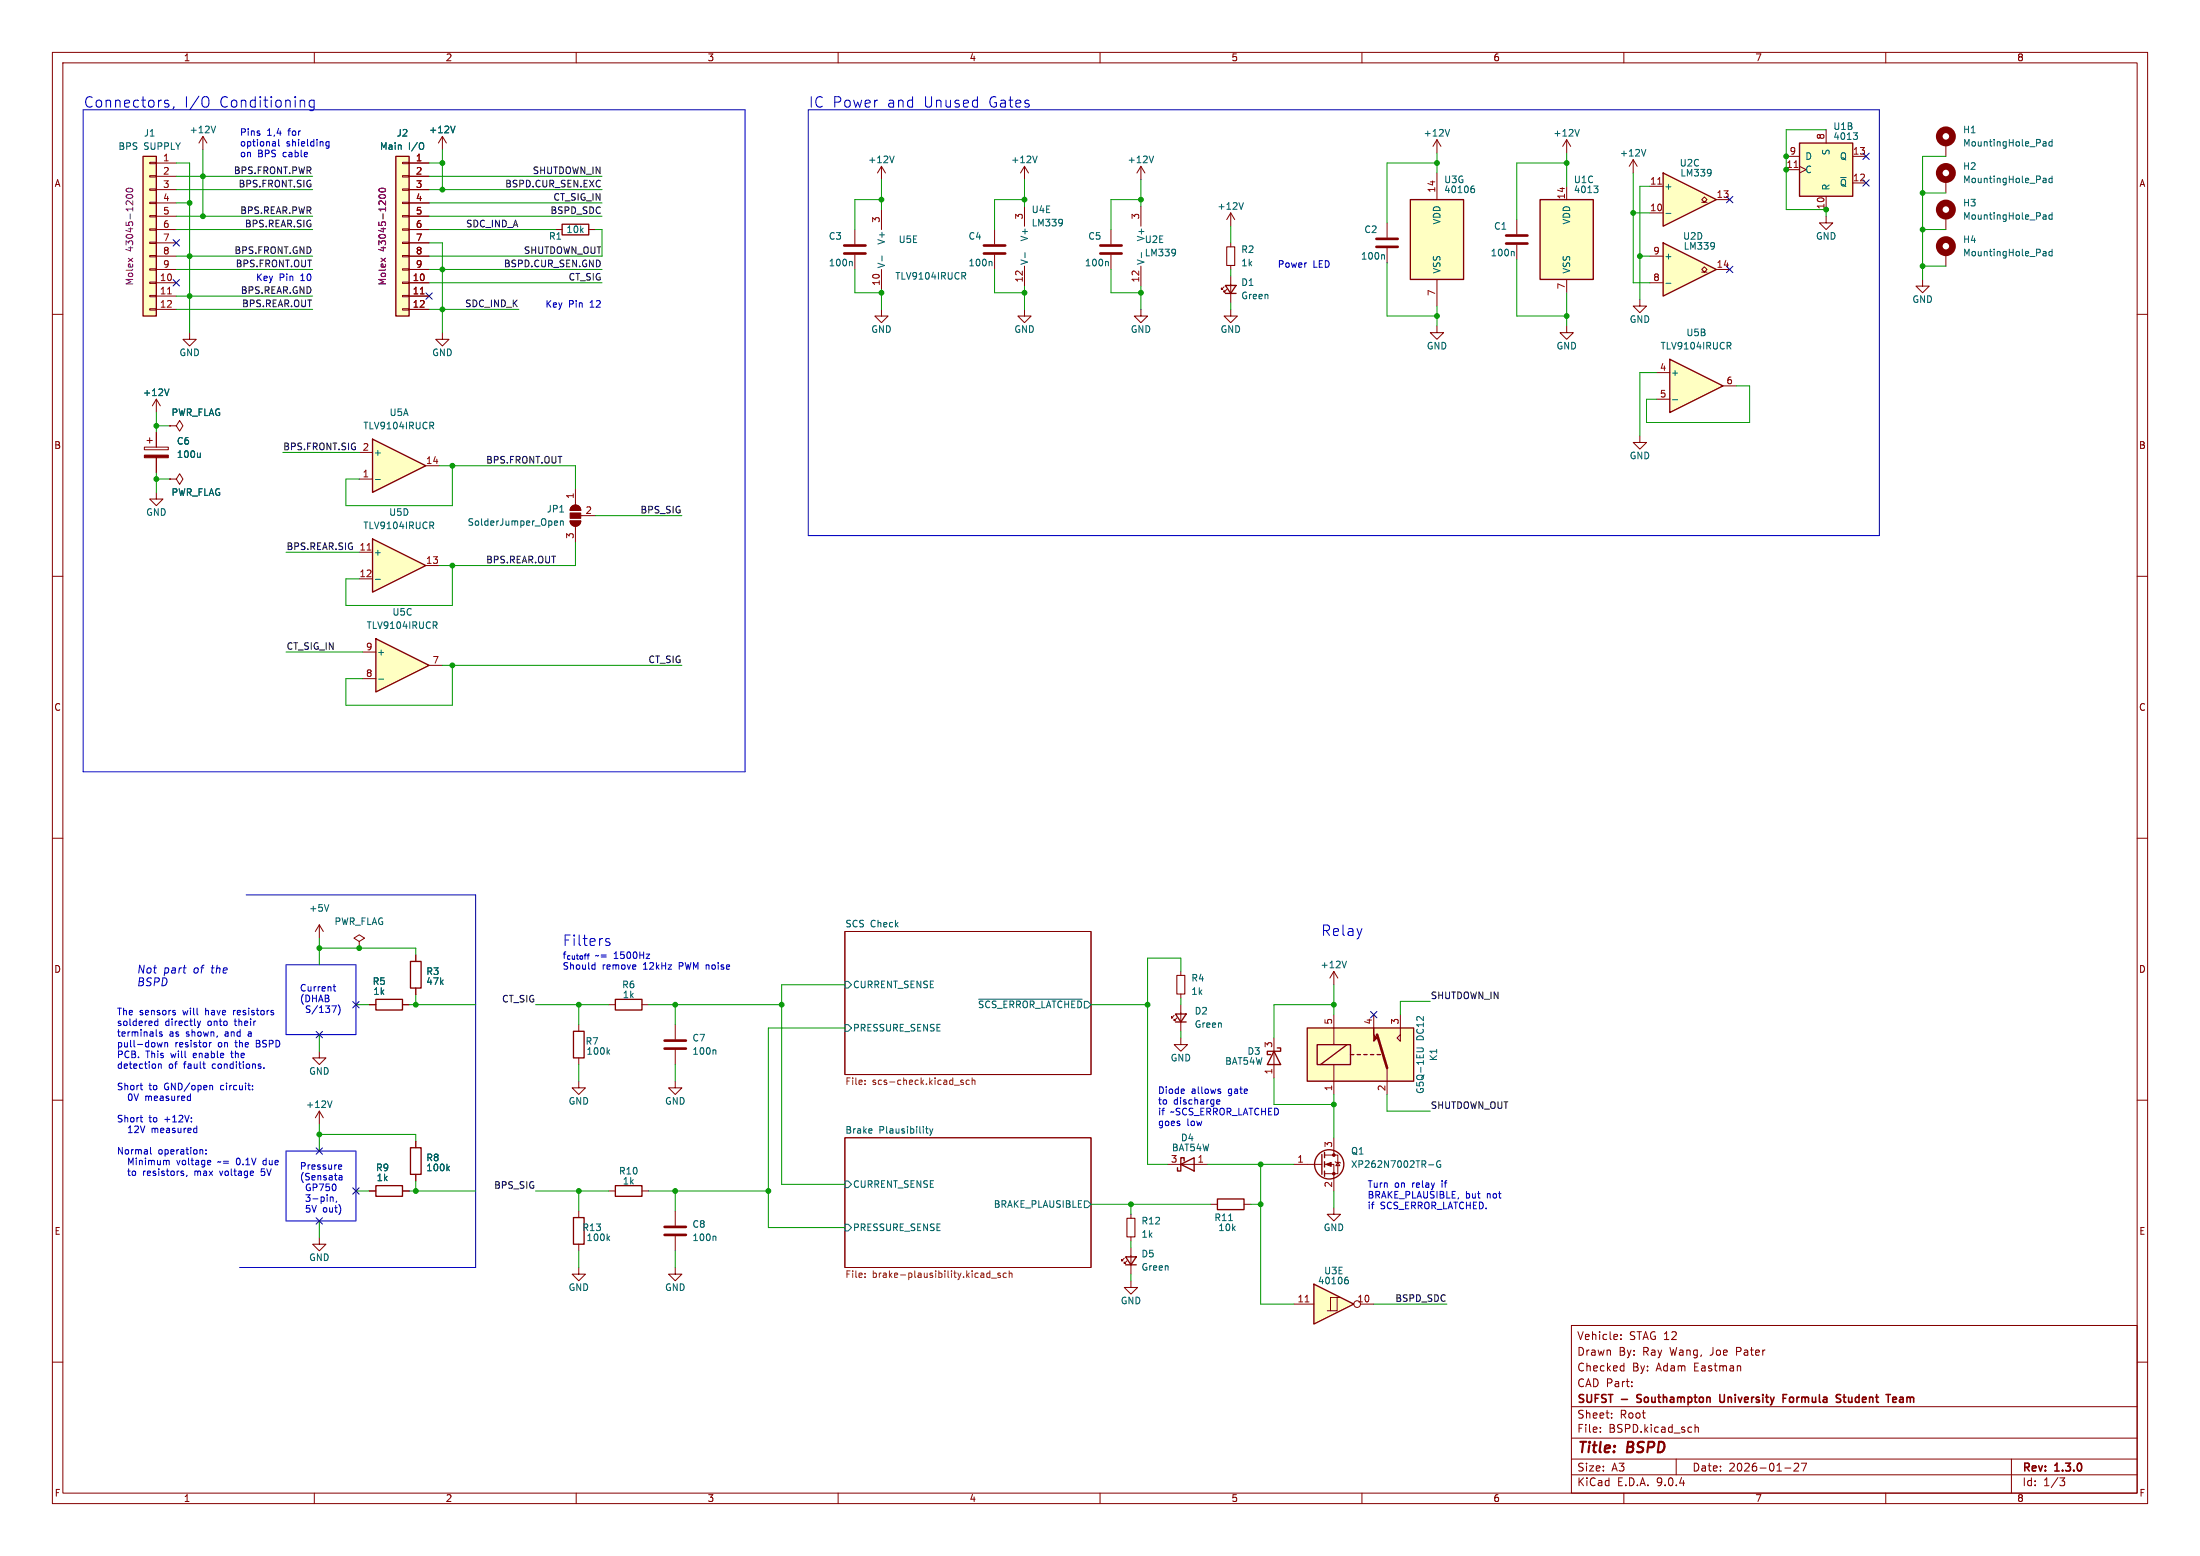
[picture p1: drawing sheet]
<svg xmlns="http://www.w3.org/2000/svg" width="420mm" height="297mm" viewBox="0 0 420 297" stroke-linecap="round" stroke-linejoin="round" font-family="sans-serif">
<g fill="none" stroke="#840000" stroke-width=".19">
<path d="M10 10h400v277h-400zM12 12h396v273h-396zM60 10v2M110 10v2M160 10v2M210 10v2M260 10v2M310 10v2M360 10v2M195.6 39.4v3.8M217.8 31.8l-.8 1.2M217.8 31.8l.8 1.2"/>
<path d="M217.8 31.8v2.5M299.1 26.7l-.8 1.2M299.1 26.7l.7 1.2M299.1 26.7v2.5M311.8 30.5l-.8 1.3M311.8 30.5l.7 1.3M311.8 30.5v2.5M106 43.8h1.3M112.4 43.8h1.3M163.2 43.8v2.8M163.2 48.6v2.8M195.6 50.8v3.8"/>
<path d="M212.1 43.8v2.8M212.1 48.6v2.8M234.9 40.6l-.7 1.3M234.9 40.6l.8 1.3M234.9 40.6v2.6M234.9 46.4v.7M234.9 50.7v.7M264.8 42.5v2.8M264.8 47.4v2.8M10 60h2M84.5 63.5v1.3h-1.3l1.3 1.2 1.2-1.2h-1.2M408 60h2"/>
<path d="M10 110h2M408 110h2M10 160h2M408 160h2M61 176.5v2.6M61 176.5l-.8 1.3M61 176.5l.7 1.3M161.3 177.8h47v27.3h-47zM70.5 191.8h1.3M76.8 191.8h1.3M79.4 182.2v1.3M79.4 188.6v1.3"/>
<path d="M116.2 191.8h1.3M122.6 191.8h1.2M10 210h2M61 200.7v1.2h1.2l-1.2 1.3-1.3-1.3h1.3M61 212.1l-.8 1.3M61 212.1l.7 1.3M61 212.1v2.5M79.4 217.8v1.3M161.3 217.2h47v24.7h-47zM408 210h2M79.4 224.2v1.2M215.9 238.1v5.1"/>
<path d="M214.6 240.2l-.5 .5v-.3v.3h.3M215.1 240.7l-.5 .5v-.3v.3h.3M300 253h108v32h-108zM309.4 255.5v.2M309.4 254.8v.1M10 260h2M300 278.5h108M300 274.5h108M300 268.5h108M305.5 273.2v.2M305.5 272.5v.1M307.7 270.5v.2"/>
<path d="M307.7 269.8v.1M309.6 260.7l.4 .1M310 260.2v1.5M310 261.6l-.4 .1M311.5 264.5v.2M311.5 263.8v.1M320 278.5v3M323.6 271.9v1.5M323.6 272.5l.2-.1 .4 .1v.9M342.5 279.4l.6-.1 .2 .1 .1 .3-1 1.1h1M343.9 279.3h1l-.7 1.5M384 278.5v6.5"/>
<path d="M408 260h2M60 285v2M110 285v2M160 285v2M210 285v2M260 285v2M300 281.5h108M310 285v2M340.7 280.2h1.2M360 285v2M393.2 282.1h1l-.5 .6 .4 .1 .1 .5-.3 .3h-.5"/>
</g>
<path d="M312.5 267.6l.2 .1M312.5 266.3v.5M328.3 266.2l.1 1.3 .2 .2 .4-.1M340.4 266.9h.5M341.1 266.2h-.7v1.5M341.7 266.8v.7M350.8 266.2l.6 .1M351.1 267l.3 .3-.1 .2-.2 .2M351.8 266.7h.6M352 266.2v1.3l.4 .2M361.4 267.6h.6M361.4 266.8l.4-.1 .2 .3-.7 .2" fill="none" stroke="#840000" stroke-width=".3"/>
<g fill="none" stroke="#006464" stroke-width=".19">
<path d="M220.2 29.8l-.4 1.3M237.4 38.7l-.5 1.2M301.5 24.7l-.4 1.3M314.2 28.5l-.4 1.3M162.5 49.9l.2 .2v.6M195.7 48.2v1M202.8 42v.8M202.8 42.4v.1M211.4 49.9l.2 .2v.6M264.1 48.6l.2 .2v.7M62.8 172.7l-.4 1.2M161.3 195.6h.6l.7 .6-.7 .7h-.6z"/>
<path d="M161.3 187.3h.6l.7 .7-.7 .6h-.6zM186.8 190.7h19.8M63.4 210.1l-.4 1.3M166.4 215.5l.1 .3-.6 .1M176.7 215.4h.5M176.9 215v1.1l.3 .2M177.5 215.4l.3 .9M177.8 216.3l-.3 .4M178.1 215.4l-.3 .9M85.4 223l.4 .5M85.8 222.6l-.5 .5M161.3 225.4h.6l.7 .7-.7 .6h-.6z"/>
<path d="M161.3 233.7h.6l.7 .6-.7 .6h-.6zM207 229.2h.6l.7 .7-.7 .6h-.6z"/>
</g>
<g fill="none" stroke="#725600" stroke-width=".19">
<path d="M165.1 206.9v.1M165.1 206.2v.1M183.9 206.2h-.3l-.2 .1 .1 .2 .4 .1v.4h-.5M185 206.2h-.3l-.3 .2 .2 .6h.4M185.6 206.3l.2-.1h.3v.8M185.6 205.7v1.3M165.1 243.1v.1M165.1 243.7v.1M188.5 243.8h.5M188.5 243.1h.5M189 242.6v1.2M189.3 244h.9"/>
<path d="M191 243.1l-.3-.1-.2 .2v.2l.5 .1v.3h-.5M192.1 243.1l-.4-.1-.2 .2 .1 .6h.5M192.7 243.1l.1-.1 .3 .1 .1 .7M192.7 242.6v1.2"/>
</g>
<path d="M161.2 46.9h4M161.2 48.4h4M210.1 46.9h4M210.1 48.4h4M262.8 45.6h4M262.8 47.1h4" fill="none" stroke="#840000" stroke-width=".51"/>
<path d="M107.3 42.8h5.1v2h-5.1zM71.8 190.8h5v2h-5zM78.4 183.5h2v5.1h-2zM117.5 190.8h5.1v2h-5.1zM78.4 219.1h2v5.1h-2zM214.9 239.9h2l-1 1.5zM214.9 241.4h2" fill="none" stroke="#840000" stroke-width=".25"/>
<path d="M234.2 47.1h1.5v3.6h-1.5z" fill="none" stroke="#840000" stroke-width=".2"/>
<path d="M71.8 121.9l10.1 5.1-10.1 5.1z" fill="#ffffc2"/>
<path d="M71.8 121.9l10.1 5.1-10.1 5.1z" fill="none" stroke="#840000" stroke-width=".25"/>
<path d="M69.2 124.5h2.6M69.2 129.5h2.6M81.9 127h2.6" fill="none" stroke="#840000" stroke-width=".19"/>
<path d="M83 119.4l.4 .6M83.2 118.7l.2 .2v.3l-.2 .2M72.3 129.6h1" fill="none" stroke="#006464" stroke-width=".19"/>
<path d="M71.1 102.9l10.2 5.1-10.2 5z" fill="#ffffc2"/>
<path d="M71.1 102.9l10.2 5.1-10.2 5zM71.8 226.3h5v2h-5z" fill="none" stroke="#840000" stroke-width=".25"/>
<path d="M168.3 40v3.8M168.3 51.4v3.8M68.6 105.4h2.5M68.6 110.5h2.5M81.3 108h2.5M70.5 227.3h1.3M76.8 227.3h1.3" fill="none" stroke="#840000" stroke-width=".19"/>
<path d="M70.1 105h.7" fill="none" stroke="#a90000" stroke-width=".19"/>
<path d="M168.4 48.8v1M183.9 52.7l.5 .6M184.1 52l.3 .3-.1 .3-.2 .1M82.5 99.6l.3 .3-.1 .3-.2 .1M71.6 110.6h1M82.4 100.3l.4 .6" fill="none" stroke="#006464" stroke-width=".19"/>
<path d="M71.1 83.8l10.2 5.1-10.2 5.1z" fill="#ffffc2"/>
<path d="M71.1 83.8l10.2 5.1-10.2 5.1z" fill="none" stroke="#840000" stroke-width=".25"/>
<path d="M38.7 26l.8 1.3M38.7 26l-.7 1.3M38.7 26v2.6M217.8 39.4v3.8M217.8 50.8v3.8M68.6 86.4h2.5M68.6 91.4h2.5M81.3 88.9h2.5M128.9 195.6v2.8M128.9 206.4v1.2h1.3l-1.3 1.3-1.3-1.3h1.3M128.9 200.4v2.8M128.9 241.9v1.3h1.3l-1.3 1.3-1.3-1.3h1.3" fill="none" stroke="#840000" stroke-width=".19"/>
<path d="M41.2 24.1l-.5 1.2M217.9 48.2v1M224.4 47.7v.8M224.4 48.1v.1M71.6 91.5h1M82.4 81.3l.4 .6M82.5 80.6l.3 .2-.1 .3-.2 .2M136.5 200.4l.2 .2v.6" fill="none" stroke="#006464" stroke-width=".19"/>
<path d="M126.9 198.6h4M126.9 200.2h4" fill="none" stroke="#840000" stroke-width=".51"/>
<path d="M27.3 29.8h2.5v30.5h-2.5z" fill="#ffffc2"/>
<path d="M27.3 29.8h2.5v30.5h-2.5zM109.5 232.4h2v5.1h-2z" fill="none" stroke="#840000" stroke-width=".25"/>
<g fill="none" stroke="#840000" stroke-width=".19">
<path d="M28.6 31h1.2v.2h-1.2zM28.6 33.5h1.2v.3h-1.2zM28.6 36.1h1.2v.2h-1.2zM28.6 38.6h1.2v.3h-1.2zM29.8 31.1h3.9M29.8 33.7h3.9M29.8 36.2h3.9M29.8 38.7h3.9M28.6 41.1h1.2v.3h-1.2zM28.6 43.7h1.2v.2h-1.2zM28.6 46.2h1.2v.3h-1.2zM28.6 48.8h1.2v.2h-1.2z"/>
<path d="M28.6 51.3h1.2v.3h-1.2zM28.6 53.8h1.2v.3h-1.2zM28.6 56.4h1.2v.2h-1.2zM28.6 58.9h1.2v.3h-1.2zM29.8 41.3h3.9M29.8 43.8h3.9M29.8 46.4h3.9M29.8 48.9h3.9M29.8 51.4h3.9M29.8 54h3.9M29.8 56.5h3.9M29.8 59.1h3.9"/>
<path d="M110.5 231.1v1.3M110.5 237.5v1.3M128.9 231.1v2.8M128.9 236v2.8"/>
</g>
<path d="M32 56.1h.7" fill="none" stroke="#a90000" stroke-width=".19"/>
<path d="M24.1 36.1a.75 .75 0 0 1 1.2 .2 .72 .72 0 0 1-1.2-.1zM24.2 37.3a.69 .69 0 0 1 1.1 .3 .72 .72 0 0 1-1.2-.2z" fill="none" stroke="#840084" stroke-width=".19"/>
<path d="M126.9 234.2h4M126.9 235.7h4" fill="none" stroke="#840000" stroke-width=".51"/>
<path d="M116 236.3l.4 .5M116.4 236l-.5 .4M136.5 236l.2 .1v.7" fill="none" stroke="#006464" stroke-width=".19"/>
<path d="M75.6 29.8h2.5v30.5h-2.5z" fill="#ffffc2"/>
<path d="M75.6 29.8h2.5v30.5h-2.5zM233.9 54.5h2.1l-1.1 1.5zM233.9 56h2.1M109.5 196.9h2v5h-2zM117.5 226.3h5.1v2h-5.1z" fill="none" stroke="#840000" stroke-width=".25"/>
<g fill="none" stroke="#840000" stroke-width=".19">
<path d="M76.8 31h1.3v.2h-1.3zM76.8 33.5h1.3v.3h-1.3zM76.8 36.1h1.3v.2h-1.3zM76.8 38.6h1.3v.3h-1.3zM78.1 31.1h3.8M78.1 33.7h3.8M78.1 36.2h3.8M78.1 38.7h3.8M84.5 26l.7 1.3M84.5 26l-.8 1.3M84.5 26v2.6M168.3 31.8l-.8 1.2"/>
<path d="M168.3 31.8l.7 1.2M168.3 31.8v2.5M195.6 31.8l-.8 1.2M195.6 31.8l.7 1.2M195.6 31.8v2.5M76.8 41.1h1.3v.3h-1.3zM76.8 43.7h1.3v.2h-1.3zM76.8 46.2h1.3v.3h-1.3zM76.8 48.8h1.3v.2h-1.3zM76.8 51.3h1.3v.3h-1.3zM76.8 53.8h1.3v.3h-1.3zM76.8 56.4h1.3v.2h-1.3z"/>
<path d="M76.8 58.9h1.3v.3h-1.3zM78.1 41.3h3.8M78.1 43.8h3.8M78.1 46.4h3.8M78.1 48.9h3.8M78.1 51.4h3.8M78.1 54h3.8M78.1 56.5h3.8M78.1 59.1h3.8M189.9 43.8v2.8M189.9 48.6v2.8M233.7 54.7l-.5 .5v-.2v.2h.2"/>
<path d="M234.2 55.2l-.5 .6v-.3v.3h.2M234.9 52.7v5.1M29.8 76.2v2.5M29.8 76.2l.8 1.3M29.8 76.2l-.7 1.3M36.2 63.5v1.3h-1.3l1.3 1.2 1.3-1.2h-1.3M27.6 85.3h4.5v.6h-4.5zM28.1 84.1h1M28.6 83.6v1M29.8 94v1.3h-1.2l1.2 1.2 1.3-1.2h-1.3M29.8 82.6v2.7M29.8 87.4v2.8"/>
<path d="M32.4 91.4h1.3l.6-1 .6 1-.6 1.1-.6-1.1M32.4 91.4h.1M32.4 81.3h1.3l.6-1 .6 1-.6 1-.6-1M32.4 81.3h.1M108.8 99.4h2.1a1.02 1.02 0 0 1-1 1.1 1.02 1.02 0 0 1-1.1-1.1zM109.1 96.7a1.02 1.02 0 0 1 1.1-.2 1.02 1.02 0 0 1 .7 .9h-2.1zM109.9 93.3v3.1M110.9 98.4h2.8M109.9 100.5v3M68.6 179.7l1-.6-1-.7-1 .7 1 .6v1.3M68.6 181h.1M110.5 195.6v1.3"/>
<path d="M110.5 206.4v1.2h1.3l-1.3 1.3-1.3-1.3h1.3M110.5 201.9v1.3M116.2 227.3h1.3M122.6 227.3h1.2M110.5 241.9v1.3h1.3l-1.3 1.3-1.3-1.3h1.3"/>
</g>
<path d="M80.3 56.1h.7" fill="none" stroke="#a90000" stroke-width=".19"/>
<g fill="none" stroke="#006464" stroke-width=".19">
<path d="M80.8 27.4v.9M86.9 24.1l-.4 1.2M170.7 29.8l-.4 1.3M198 29.8l-.4 1.3M189.2 49.9l.2 .2v.6M32.3 74.2l-.5 1.3M38.2 86.5v.8M38.2 87.2l-.1 .1M105.9 99.5l.4-.1 .1 .3-.6 .2M107 99.5l.2-.1 .3 .1v.8M107 99.4v.9M105.9 100.2h.5"/>
<path d="M116 200.8l.4 .4M116.4 200.4l-.5 .5"/>
</g>
<path d="M72.4 36.1a.75 .75 0 0 1 1.2 .2 .72 .72 0 0 1-1.3-.1zM72.5 37.3a.69 .69 0 0 1 1.1 .3 .72 .72 0 0 1-1.3-.2z" fill="none" stroke="#840084" stroke-width=".19"/>
<g fill="#840000" stroke="#840000" stroke-width=".19">
<path d="M109.1 96.7a1.02 1.02 0 0 1 1.1-.2 1.02 1.02 0 0 1 .7 .9h-2.1z"/>
<path d="M108.8 97.9h2.1v1h-2.1z"/>
<path d="M108.8 99.4h2.1a1.02 1.02 0 0 1-1 1.1 1.02 1.02 0 0 1-1.1-1.1z"/>
<path d="M27.6 86.9h4.5v.5h-4.5z"/>
</g>
<path d="M187.8 46.9h4.1M187.8 48.4h4.1" fill="none" stroke="#840000" stroke-width=".51"/>
<path d="M343.5 27.3h10.2v10.2h-10.2z" fill="#ffffc2"/>
<path d="M343.5 27.3h10.2v10.2h-10.2z" fill="none" stroke="#840000" stroke-width=".25"/>
<g fill="none" stroke="#840000" stroke-width=".19">
<path d="M341 29.8h2.5M341 32.4h2.5M343.5 31.8l1.3 .6-1.3 .6M348.6 24.8v2.5M348.6 37.5v2.5M353.7 29.8h2.5M353.7 34.9h2.5M371.5 27.3v2.5M371.5 34.3v2.5M313.1 57.2v1.2h1.2l-1.2 1.3-1.3-1.3h1.3M348.6 41.3v1.2h1.3l-1.3 1.3-1.3-1.3h1.3M367 53.3v1.3h1.3l-1.3 1.3-1.2-1.3h1.2"/>
<path d="M371.5 41.3v2.5M371.5 48.3v2.5M299.1 62.2v1.3h1.3l-1.3 1.3-1.3-1.3h1.3"/>
</g>
<path d="M342.5 32h.7" fill="none" stroke="#a90000" stroke-width=".19"/>
<g fill="none" stroke="#006464" stroke-width=".19">
<path d="M353.8 25.3h.8l-.4 .5M354.4 25.8l.2 .3v.3l-.2 .2M390.2 27l.4 .2v.7M390.2 34l.4 .2v.7M390.6 27.8l-.4 .1M390.6 27.3l-.4 .1M390.6 34.8l-.4 .1M390.6 34.3l-.4 .1M391.8 26.6v1.3M391.8 33.6v1.3M391.8 27.1l-.4-.1-.3 .3 .2 .5h.5M391.8 34.1l-.4-.1-.3 .3 .2 .5h.5"/>
<path d="M390.2 41l.4 .2v.7M390.2 48l.4 .2v.6M390.6 48.8h-.4M390.6 48.3l-.4 .1M390.6 41.8l-.4 .1M390.6 41.3l-.4 .1M391.8 48.1l-.4-.1-.3 .2 .2 .6h.5M391.8 40.6v1.3M391.8 47.6v1.2M391.8 41.1l-.4-.1-.3 .2 .2 .6h.5"/>
</g>
<g fill="none" stroke="#840000" stroke-width="1.3">
<circle cx="371.5" cy="26" r="1.27"/>
<circle cx="371.5" cy="33" r="1.27"/>
<circle cx="371.5" cy="47" r="1.27"/>
<circle cx="371.5" cy="40" r="1.27"/>
</g>
<path d="M317.5 46.4l10.2 5-10.2 5.1z" fill="#ffffc2"/>
<path d="M317.5 46.4l10.2 5-10.2 5.1z" fill="none" stroke="#840000" stroke-width=".25"/>
<path d="M315 48.9h2.5M315 54h2.5M324.9 51.9h.5l-.5-.5 .5-.5 .5 .5-.5 .5h.5M327.7 51.4h2.5" fill="none" stroke="#840000" stroke-width=".19"/>
<path d="M318 54.1h1M327.2 46.4v.9M327.3 46.8l-.1 .2" fill="none" stroke="#006464" stroke-width=".19"/>
<path d="M317.5 33l10.2 5.1-10.2 5.1z" fill="#ffffc2"/>
<path d="M317.5 33l10.2 5.1-10.2 5.1z" fill="none" stroke="#840000" stroke-width=".25"/>
<path d="M315 35.6h2.5M324.9 38.6h.5l-.5-.5 .5-.5 .5 .5-.5 .5h.5M327.7 38.1h2.5M315 40.6h2.5" fill="none" stroke="#840000" stroke-width=".19"/>
<path d="M316.5 35.1h.7" fill="none" stroke="#a90000" stroke-width=".19"/>
<path d="M326.6 32.5v.8M326.7 32.9l-.1 .1M318 40.7h1" fill="none" stroke="#006464" stroke-width=".19"/>
<path d="M269.2 38.1h10.2v15.2h-10.2z" fill="#ffffc2"/>
<path d="M269.2 38.1h10.2v15.2h-10.2z" fill="none" stroke="#840000" stroke-width=".25"/>
<path d="M274.3 33v5.1M274.3 53.3v5.1M289.6 41.9v2.8M289.6 46.7v2.8M274.3 62.2v1.3h1.3l-1.3 1.3-1.3-1.3h1.3" fill="none" stroke="#840000" stroke-width=".19"/>
<path d="M281 36h.3l.2 .2-.1 .5-.4 .1M281.4 35.5l-.4 .1M288.9 48l.2 .2v.6" fill="none" stroke="#006464" stroke-width=".19"/>
<path d="M287.5 45h4.1M287.5 46.5h4.1" fill="none" stroke="#840000" stroke-width=".51"/>
<path d="M294 38.1h10.2v15.2h-10.2z" fill="#ffffc2"/>
<path d="M294 38.1h10.2v15.2h-10.2z" fill="none" stroke="#840000" stroke-width=".25"/>
<path d="M299.1 35.6v2.5M299.1 53.3v2.6" fill="none" stroke="#840000" stroke-width=".19"/>
<path d="M304.3 35.5h.8l-.5 .5M304.8 36l.3 .2v.3l-.3 .3" fill="none" stroke="#006464" stroke-width=".19"/>
<path d="M318.8 68.6l10.1 5.1-10.1 5z" fill="#ffffc2"/>
<path d="M318.8 68.6l10.1 5.1-10.1 5zM224.4 193.5h2l-1 1.6zM224.4 195.1h2M243.2 200.7l1.3 2.5h-2.6zM243.8 200h.7v.7h-2.6v.6h.7M232.4 228.9h5.1v2h-5.1z" fill="none" stroke="#840000" stroke-width=".25"/>
<g fill="none" stroke="#840000" stroke-width=".19">
<path d="M316.2 71.1h2.6M316.2 76.2h2.6M328.9 73.7h2.6M224.2 193.8l-.6 .5v-.2v.2h.3M224.7 194.3l-.5 .5v-.2v.2h.2M225.4 198.1v1.3h1.3l-1.3 1.3-1.2-1.3h1.2M225.4 185.4v.8M225.4 189.7v.8M225.4 191.8v5.1M243.2 198.1v7.6M215.9 231.8v.7M215.9 236.1v.8"/>
<path d="M231.1 229.9h1.3M237.5 229.9h1.3M215.9 244.5v1.2h1.3l-1.3 1.3-1.3-1.3h1.3"/>
</g>
<path d="M319.3 76.3h1M330 66l.4 .6M330.2 65.3l.2 .3v.3l-.2 .1M234.6 233h.7" fill="none" stroke="#006464" stroke-width=".19"/>
<path d="M224.7 186.2h1.5v3.5h-1.5zM215.1 232.5h1.6v3.6h-1.6z" fill="none" stroke="#840000" stroke-width=".2"/>
<path d="M250.8 245.1l7.6 3.8-7.6 3.8z" fill="#ffffc2"/>
<g fill="none" stroke="#840000" stroke-width=".25">
<path d="M252.9 220v1M225.4 222.2l2.6-1.2v2.5zM226.1 221.6v-.6h-.7v2.5h-.6v-.6M252.3 220.3v3.9M252.9 221.7v1.1M252.9 223.5v1M250.8 245.1l7.6 3.8-7.6 3.8z"/>
<circle cx="253.7" cy="222.2" r="2.79"/>
</g>
<g fill="none" stroke="#840000" stroke-width=".19">
<path d="M254.6 185.4v2.6M254.6 185.4l-.7 1.3M254.6 185.4l.8 1.3M254.6 217.2v3.3M222.9 222.2h7.6M247 222.2h5.3M252.9 220.5h2.5v3.5h-2.5M252.9 222.2h1.7v5.1M254.6 230.5v1.3h1.3l-1.3 1.2-1.2-1.2h1.2M254.9 221.7l1 .3M255.4 221.9l.4 .6h-.8zM247 248.9h3.8"/>
<path d="M255.3 247.6h-1.3v2.6M255.9 247.6h-.6v2.6h-1.9M259.7 248.9h2.6"/>
<circle cx="259.1" cy="248.9" r=".63"/>
</g>
<path d="M249.2 248.5h.7" fill="none" stroke="#a90000" stroke-width=".19"/>
<path d="M257.1 183.5l-.5 1.2M272.7 222.3h1M275 221.6a.59 .59 0 0 0-.8 .6 .59 .59 0 0 0 .8 .6v-.5h-.2M256.9 244.3h.3l.2 .2v.4l-.5 .2M257.3 243.8h-.4" fill="none" stroke="#006464" stroke-width=".19"/>
<g fill="#840000" stroke="#840000" stroke-width=".19">
<path d="M253.1 222.2l1-.3v.7z"/>
<circle cx="254.6" cy="220.5" r=".25"/>
<circle cx="254.6" cy="224" r=".25"/>
</g>
<path d="M249.6 196.2h20.3v10.2h-20.3z" fill="#ffffc2"/>
<g fill="none" stroke="#840000" stroke-width=".19">
<path d="M78.1 31.1h3.8M78.1 33.7h3.8M78.1 36.2h3.8M78.1 38.7h3.8M274.3 26.7l-.7 1.2M274.3 26.7l.8 1.2M274.3 26.7v2.5M78.1 41.3h3.8M78.1 43.8h3.8M78.1 46.4h3.8M78.1 48.9h3.8M78.1 51.4h3.8"/>
<path d="M78.1 54h3.8M78.1 56.5h3.8M78.1 59.1h3.8M168.3 59.1v1.2h1.2l-1.2 1.3-1.3-1.3h1.3M195.6 59.1v1.2h1.2l-1.2 1.3-1.3-1.3h1.3M217.8 59.1v1.2h1.3l-1.3 1.3-1.3-1.3h1.3M234.9 59.1v1.2h1.3l-1.3 1.3-1.2-1.3h1.2M29.8 82.6v2.7M29.8 87.4v2.8M32.4 91.4h.1M32.4 81.3h.1M313.1 83.2v1.3h1.2l-1.2 1.2-1.3-1.2h1.3"/>
<path d="M70.5 191.8h1.3M76.8 191.8h1.3M79.4 182.2v1.3M79.4 188.6v1.3M254.6 193.7v5.7M262.3 193.7v2.5M267.3 193.7v5.1l-.6-.7 .6-.6M79.4 217.8v1.3M254.6 203.2v5.7M264.8 203.8v5.1M61 236.2v1.3h1.2l-1.2 1.3-1.3-1.3h1.3M70.5 227.3h1.3"/>
<path d="M76.8 227.3h1.3M79.4 224.2v1.2"/>
</g>
<path d="M249.6 196.2h20.3v10.2h-20.3zM251.5 199.4h6.3v3.8h-6.3zM257.2 199.4l-5.1 3.8M257.8 201.3h.6M259.1 201.3h.6M260.3 201.3h.7M261.6 201.3h.7M262.9 201.3h.6" fill="none" stroke="#840000" stroke-width=".25"/>
<path d="M262.3 196.2v1.3l.6 .6-.6 .7z" fill="#840000" stroke="#840000" stroke-width=".19"/>
<path d="M262.9 197.5l1.9 6.3" fill="none" stroke="#840000" stroke-width=".51"/>
<path d="M80.8 27.4v.9M86.9 24.1l-.4 1.2M276.7 24.7l-.4 1.3M32.3 74.2l-.5 1.3M38.2 86.5v.8M38.2 87.2l-.1 .1M270.5 200l1.1 .1 .1 .2-.1 .4M85.4 223l.4 .5M85.8 222.6l-.5 .5" fill="none" stroke="#006464" stroke-width=".19"/>
<g fill="none" stroke="#0000c2" stroke-width=".19">
<path d="M31.5 19.7l.5 .1 .3 .3-.1 .3-.6 .1M31.5 19.2h.7M39.6 18.5a1.42 1.42 0 0 1 0 1.9M58.1 19.2l.1 1.3M60 19.2l-.6-.1-.4 .4v.6l.2 .3h.8M60 19.1v1.6a.54 .54 0 0 1-.9 .3M15.9 21h126.3v126.3h-126.3zM33.2 20.4l-.2 .3M52.5 27.1l.1 .8M52.6 27.8l-.4 .1M52.6 27.3l-.4 .1M53.2 26.6v1.1l.2 .2"/>
<path d="M62.8 27.1l-.3-.1-.3 .3 .1 .5h.5M62.8 27v1.1l-.2 .2-.3-.1M154.3 21h204.5v81.2h-204.5zM47 170.8h43.8v71.1h-45.1M115.7 179.7l.7 .2 .1 .3-.3 .3-.6-.1M115.7 179.2h.7M29.5 195.5l.3 .3 .3-.1M29.9 197.7l.1 .1M30.1 194.5v1.3M30.1 195l-.3-.1-.3 .2M30.9 197h-.3l-.2 .1 .1 .2 .4 .1v.3h-.5M31 199l-.3 .8-.2-.6-.3 .6"/>
<path d="M31.5 199v.8M31.5 199.1l.1-.1 .3 .1 .1 .7M33.3 193.3l.2 .2-.2 .2M33.3 192.9h.2M37.7 194.9l.3 .9M38 195.8l-.2 .3M38.3 194.9l-.3 .9M40 199v.8M40.3 199l-.3 .2M52.2 193.3v.3M54.6 184.2h13.3v13.3h-13.3zM63.4 192h.8l-.5 1.3"/>
<path d="M63.6 188.3h.5M63.8 187.9v1.1l.3 .2M64.6 191.8a1.46 1.46 0 0 1 0 1.9M113.2 184.2h.4M113.6 183.7v1.3M113.6 184.9l-.4 .1M123.4 182.1h.6l-.6 .9h.6M26.7 207.2h.5M26.7 213.3h.5M27 208h.2M27 214.1l.2 .1M28.7 219v1.1l.2 .2"/>
<path d="M30.2 203.1v.8M30.2 203.2l.2-.1h.3l.1 .8M38.4 219.4l.3 .2v.7M38.7 203.1h.5M39.1 203.9h.1M39.3 219.5v.1M40.2 207.2l.4 .2v.6M48.2 207.9v.1M48.2 207.2v.2M49.7 203.5l.1 .2-.1 .2M49.7 203.1h.1M50.4 203.8v.1"/>
<path d="M54.6 219.7h13.3v13.3h-13.3zM232.3 210.3l.6-.1-.1-.2-.4-.1-.1 .2v.6h.5M232.9 208.3l.2 .2-.2 .2M232.9 207.9h.1M32.2 221.5l.1 .8M35.7 224.3l-.1 .3M39.3 220.2v.1M41.7 221.7l-.1 .1M41.9 223.5l.3 .9M45.3 221.1l-.2 .4 .2 .8M49.8 224.3l.5 .1M50.5 223.1h-.6l-.1 .6 .5-.1"/>
<path d="M50.7 221.5h-.4l-.1 .2 .1 .5 .4 .1M63.1 228.5h.4l.1 .8M64.3 229.3l-.2 .2M64.7 222.4l.4-.1 .1 .3-.6 .2M64.7 223.1h.5M64.7 224.4h.5l.1 .8M64.7 225.2h.6M65.3 224.7l-.6 .1"/>
</g>
<g fill="none" stroke="#009600" stroke-width=".19">
<path d="M33.7 36.2h26M33.7 31.1h2.5v32.4M33.7 38.7h2.5M33.7 33.7h26M38.7 28.6v12.7M81.9 36.2h33M81.9 31.1h2.6M81.9 38.7h33M81.9 33.7h33M84.5 28.6v7.6M168.3 38.1h-5.1v5.7M168.3 34.3v5.7"/>
<path d="M195.6 34.3v5.1M195.6 38.1h-5.7v5.7M217.8 38.1h-5.7v5.7M217.8 34.3v5.1M274.3 31.1h-9.5v11.4M274.3 29.2v3.8M299.1 31.1h-9.5v10.8M299.1 29.2v6.4M311.8 33v21h3.2M315 35.6h-1.9v21.6M348.6 24.8h-7.6v15.2h7.6v1.3M367 36.8h4.5"/>
<path d="M371.5 29.8h-4.5v23.5M33.7 59.1h26M33.7 43.8h26M33.7 51.4h26M33.7 48.9h26M33.7 41.3h26M33.7 56.5h26M81.9 46.4h2.6v17.1M81.9 59.1h17.2M81.9 43.8h24.1M81.9 51.4h33M81.9 54h33"/>
<path d="M81.9 41.3h33M113.7 43.8h1.2v5.1h-33M163.2 51.4v4.5h5.1M168.3 55.2v3.9M189.9 51.4v4.5h5.7M195.6 54.6v4.5M212.1 51.4v4.5h5.7M217.8 54.6v4.5M234.9 43.2v3.2M234.9 51.4v1.3M234.9 57.8v1.3M264.8 50.2v10.1h9.5"/>
<path d="M274.3 58.4v3.8M289.6 49.5v10.8h9.5M299.1 55.9v6.3M311.8 40.6h3.2M313.1 48.9h1.9M367 43.8h4.5M367 50.8h4.5M29.8 78.7v3.9M316.2 71.1h-3.1v12.1M331.5 73.7h2.5v6.9h-19.7v-4.4h1.9M29.8 90.2v3.8M29.8 81.3h2.6"/>
<path d="M29.8 91.4h2.6M54 86.4h14.6M83.8 88.9h26.1v4.4M86.4 88.9v7.6h-20.4v-5.1h2.6M113.7 98.4h16.5M54.6 105.4h14M86.4 108v7.6h-20.4v-5.1h2.6M109.9 103.5v4.5h-26.1M54.6 124.5h14.6M84.5 127h45.7M86.4 127v7.6h-20.4v-5.1h3.2M61 179.1v5.1"/>
<path d="M61 181h18.4v1.2M61 197.5v3.2M67.9 191.8h2.6M78.1 191.8h12.7M79.4 189.9v1.9M102.2 191.8h14M110.5 191.8v3.8M123.8 191.8h25.4M128.9 191.8v3.8M161.3 196.2h-14.6v38.1h14.6M161.3 188h-12.1v38.1h12.1M208.3 191.8h10.8"/>
<path d="M225.4 185.4v-2.5h-6.3v39.3h3.8M225.4 190.5v1.3M225.4 196.9v1.2M254.6 191.8h-11.4v6.3M254.6 188v5.7M273 191.1h-5.7v2.6M61 216.5h18.4v1.3M61 214.6v5.1M110.5 203.2v3.2M128.9 203.2v3.2M243.2 205.7v5.1h11.4M254.6 208.9v8.3"/>
<path d="M264.8 208.9v3.2h8.2M61 233v3.2M67.9 227.3h2.6M78.1 227.3h12.7M79.4 225.4v1.9M102.2 227.3h14M110.5 227.3v3.8M110.5 238.8v3.1M123.8 227.3h22.9M128.9 227.3v3.8M128.9 238.8v3.1M208.3 229.9h22.8"/>
<path d="M215.9 229.9v1.9M215.9 236.9v1.2M230.5 222.2h16.5M238.8 229.9h1.9M240.7 222.2v26.7h6.3M254.6 227.3v3.2M215.9 243.2v1.3M262.3 248.9h13.9"/>
</g>
<g fill="none" stroke="#000084" stroke-width=".19">
<path d="M329.6 37.5l1.2 1.2M330.8 37.5l-1.2 1.2M355.6 34.3l1.2 1.2M355.6 29.2l1.2 1.3M356.8 34.3l-1.2 1.2M356.8 29.2l-1.2 1.3M33 45.7l1.3 1.3M33 53.4l1.3 1.2M34.3 45.7l-1.3 1.3M34.3 53.4l-1.3 1.2M81.3 55.9l1.2 1.2M82.5 55.9l-1.2 1.2"/>
<path d="M329.6 50.8l1.2 1.2M330.8 50.8l-1.2 1.2M60.4 196.9l1.2 1.2M61.6 196.9l-1.2 1.2M67.3 191.2l1.3 1.2M68.6 191.2l-1.3 1.2M261.6 193.1l1.3 1.2M262.9 193.1l-1.3 1.2M60.4 219.1l1.2 1.2M61.6 219.1l-1.2 1.2M60.4 232.4l1.2 1.3M61.6 232.4l-1.2 1.3"/>
<path d="M67.3 226.7l1.3 1.2M68.6 226.7l-1.3 1.2"/>
</g>
<path d="M72.4 36.1a.75 .75 0 0 1 1.2 .2 .72 .72 0 0 1-1.3-.1zM72.5 37.3a.69 .69 0 0 1 1.1 .3 .72 .72 0 0 1-1.3-.2z" fill="none" stroke="#840084" stroke-width=".19"/>
<path d="M80.3 56.1h.7" fill="none" stroke="#a90000" stroke-width=".19"/>
<g fill="#009600" stroke="#009600" stroke-width=".19">
<circle cx="61" cy="181" r=".46"/>
<circle cx="68.6" cy="181" r=".46"/>
<circle cx="79.4" cy="227.3" r=".46"/>
<circle cx="38.7" cy="33.7" r=".46"/>
<circle cx="36.2" cy="38.7" r=".46"/>
<circle cx="36.2" cy="56.5" r=".46"/>
<circle cx="38.7" cy="41.3" r=".46"/>
<circle cx="36.2" cy="48.9" r=".46"/>
<circle cx="29.8" cy="91.4" r=".46"/>
<circle cx="29.8" cy="81.3" r=".46"/>
<circle cx="86.4" cy="127" r=".46"/>
<circle cx="149.2" cy="191.8" r=".46"/>
<circle cx="128.9" cy="191.8" r=".46"/>
<circle cx="110.5" cy="191.8" r=".46"/>
<circle cx="146.7" cy="227.3" r=".46"/>
<circle cx="110.5" cy="227.3" r=".46"/>
<circle cx="128.9" cy="227.3" r=".46"/>
<circle cx="84.5" cy="59.1" r=".46"/>
<circle cx="86.4" cy="88.9" r=".46"/>
<circle cx="86.4" cy="108" r=".46"/>
<circle cx="84.5" cy="31.1" r=".46"/>
<circle cx="84.5" cy="36.2" r=".46"/>
<circle cx="84.5" cy="51.4" r=".46"/>
<circle cx="61" cy="216.5" r=".46"/>
<circle cx="79.4" cy="191.8" r=".46"/>
<circle cx="195.6" cy="38.1" r=".46"/>
<circle cx="168.3" cy="38.1" r=".46"/>
<circle cx="168.3" cy="55.9" r=".46"/>
<circle cx="254.6" cy="191.8" r=".46"/>
<circle cx="311.8" cy="40.6" r=".46"/>
<circle cx="299.1" cy="31.1" r=".46"/>
<circle cx="299.1" cy="60.3" r=".46"/>
<circle cx="313.1" cy="48.9" r=".46"/>
<circle cx="274.3" cy="60.3" r=".46"/>
<circle cx="274.3" cy="31.1" r=".46"/>
<circle cx="219.1" cy="191.8" r=".46"/>
<circle cx="341" cy="29.8" r=".46"/>
<circle cx="341" cy="32.4" r=".46"/>
<circle cx="367" cy="43.8" r=".46"/>
<circle cx="367" cy="36.8" r=".46"/>
<circle cx="367" cy="50.8" r=".46"/>
<circle cx="348.6" cy="40" r=".46"/>
<circle cx="215.9" cy="229.9" r=".46"/>
<circle cx="240.7" cy="229.9" r=".46"/>
<circle cx="254.6" cy="210.8" r=".46"/>
<circle cx="240.7" cy="222.2" r=".46"/>
<circle cx="195.6" cy="55.9" r=".46"/>
<circle cx="217.8" cy="38.1" r=".46"/>
<circle cx="217.8" cy="55.9" r=".46"/>
</g>
<g font-size="2.8" fill="#0000c2">
<text x="15.9" y="20.7">Connectors,</text>
<text x="35.1" y="20.7">I/O</text>
<text x="41.8" y="20.7">Conditioning</text>
<text x="154.3" y="20.7">IC Power</text>
<text x="169.3" y="20.7">and</text>
<text x="176.3" y="20.7">Unused</text>
<text x="188.7" y="20.7">Gates</text>
<text x="252.1" y="178.8">Relay</text>
<text x="107.3" y="180.7">Filters</text>
</g>
<g font-size="2.8" fill="#840000">
<text x="301" y="277.9">Title:</text>
<text x="310.6" y="277.9">BSPD</text>
</g>
<g font-size="2.1" fill="#0000c2">
<text x="26" y="185.9">Not</text>
<text x="31.1" y="185.9">part</text>
<text x="36.9" y="185.9">of</text>
<text x="40.4" y="185.9">the</text>
<text x="26" y="188.3">BSPD</text>
</g>
<g font-size="2.1" fill="#840000">
<text x="301" y="256">Vehicle:</text>
<text x="311" y="256">STAG 12</text>
<text x="301" y="262">Checked</text>
<text x="301" y="259">Drawn</text>
<text x="309" y="259">By:</text>
<text x="311.6" y="262">By:</text>
<text x="313.7" y="259">Ray</text>
<text x="316.2" y="262">Adam</text>
<text x="319" y="259">Wang,</text>
<text x="323.5" y="262">Eastman</text>
<text x="326.8" y="259">Joe</text>
<text x="331.8" y="259">Pater</text>
<text x="301" y="268.2">SUFST</text>
<text x="301" y="265">CAD Part:</text>
<text x="309.6" y="268.2">-</text>
<text x="313.2" y="268.2">Southampton</text>
<text x="329.6" y="268.2">University</text>
<text x="342.2" y="268.2">Formula</text>
<text x="353.1" y="268.2">Student</text>
<text x="363.3" y="268.2">Team</text>
<text x="301" y="273.7">File:</text>
<text x="301" y="271">Sheet:</text>
<text x="307.1" y="273.7">BSPD.kicad_sch</text>
<text x="309.2" y="271">Root</text>
<text x="301" y="281.1">Size:</text>
<text x="307.6" y="281.1">A3</text>
<text x="323" y="281.1">Date:</text>
<text x="330" y="281.1">2026-01-27</text>
<text x="386" y="281.3">Rev:</text>
<text x="392.4" y="281.3">1.3.0</text>
<text x="301" y="283.9">KiCad</text>
<text x="308.7" y="283.9">E.D.A.</text>
<text x="316.3" y="283.9">9.0.4</text>
<text x="386" y="283.9">Id:</text>
<text x="390.1" y="283.9">1/3</text>
</g>
<g font-size="1.8" fill="#840000">
<text x="35" y="11.9">1</text>
<text x="85" y="11.9">2</text>
<text x="135" y="11.9">3</text>
<text x="185" y="11.9">4</text>
<text x="235" y="11.9">5</text>
<text x="285" y="11.9">6</text>
<text x="335" y="11.9">7</text>
<text x="385" y="11.9">8</text>
<text x="10.3" y="35.9">A</text>
<text x="408.3" y="35.9">A</text>
<text x="10.3" y="85.9">B</text>
<text x="408.2" y="85.9">B</text>
<text x="10.3" y="135.9">C</text>
<text x="408.2" y="135.9">C</text>
<text x="10.3" y="185.9">D</text>
<text x="408.2" y="185.9">D</text>
<text x="10.3" y="235.9">E</text>
<text x="408.3" y="235.9">E</text>
<text x="10.3" y="285.9">F</text>
<text x="35" y="286.9">1</text>
<text x="85" y="286.9">2</text>
<text x="135" y="286.9">3</text>
<text x="185" y="286.9">4</text>
<text x="235" y="286.9">5</text>
<text x="285" y="286.9">6</text>
<text x="335" y="286.9">7</text>
<text x="385" y="286.9">8</text>
<text x="408.3" y="285.9">F</text>
</g>
<g font-size="1.8" fill="#006464">
<text x="22.5" y="28.8">BPS</text>
<text x="27.4" y="26.3">J1</text>
<text x="27.4" y="28.8">SUPPLY</text>
<text x="36.1" y="25.6">+12V</text>
<text x="72.4" y="28.8">Main</text>
<text x="75.6" y="26.3">J2</text>
<text x="78" y="28.8">I/O</text>
<text x="81.8" y="25.6">+12V</text>
<text x="271.7" y="26.3">+12V</text>
<text x="296.4" y="26.3">+12V</text>
<text x="349.5" y="29.7" transform="rotate(-90 349.5 29.7)">S</text>
<text x="349.9" y="25">U1B</text>
<text x="349.9" y="26.9">4013</text>
<text x="374.7" y="25.6">H1</text>
<text x="374.7" y="28.2">MountingHole_Pad</text>
<text x="165.6" y="31.3">+12V</text>
<text x="192.9" y="31.3">+12V</text>
<text x="215.2" y="31.3">+12V</text>
<text x="275.6" y="35.2">U3G</text>
<text x="300.4" y="35.2">U1C</text>
<text x="309.1" y="30.1">+12V</text>
<text x="320.6" y="32">U2C</text>
<text x="320.7" y="33.9">LM339</text>
<text x="344.6" y="30.7">D</text>
<text x="344.6" y="33.2">C</text>
<text x="351.1" y="30.7">Q</text>
<text x="351.1" y="35.8">~{Q}</text>
<text x="374.7" y="32.6">H2</text>
<text x="374.7" y="35.2">MountingHole_Pad</text>
<text x="196.9" y="40.9">U4E</text>
<text x="232.3" y="40.2">+12V</text>
<text x="275.6" y="37.1">40106</text>
<text x="300.4" y="37.1">4013</text>
<text x="317.6" y="36.4">+</text>
<text x="349.5" y="36.4" transform="rotate(-90 349.5 36.4)">R</text>
<text x="374.7" y="39.6">H3</text>
<text x="104.7" y="45.9">R1</text>
<text x="108" y="44.7">10k</text>
<text x="158.1" y="45.9">C3</text>
<text x="169.1" y="46.8" transform="rotate(-90 169.1 46.8)">V+</text>
<text x="171.5" y="46.6">U5E</text>
<text x="184.8" y="45.9">C4</text>
<text x="196.4" y="46.2" transform="rotate(-90 196.4 46.2)">V+</text>
<text x="196.9" y="43.4">LM339</text>
<text x="207.7" y="45.9">C5</text>
<text x="218.4" y="46.6">U2E</text>
<text x="218.7" y="46.2" transform="rotate(-90 218.7 46.2)">V+</text>
<text x="260.4" y="44.7">C2</text>
<text x="275.2" y="42.9" transform="rotate(-90 275.2 42.9)">VDD</text>
<text x="285.1" y="44">C1</text>
<text x="299.9" y="42.9" transform="rotate(-90 299.9 42.9)">VDD</text>
<text x="321.2" y="45.9">U2D</text>
<text x="321.3" y="47.9">LM339</text>
<text x="346.6" y="45.9">GND</text>
<text x="374.7" y="46.6">H4</text>
<text x="374.7" y="42.1">MountingHole_Pad</text>
<text x="158.1" y="51">100n</text>
<text x="169.1" y="51.3" transform="rotate(-90 169.1 51.3)">V-</text>
<text x="170.8" y="53.6">TLV9104IRUCR</text>
<text x="184.8" y="51">100n</text>
<text x="196.4" y="50.7" transform="rotate(-90 196.4 50.7)">V-</text>
<text x="207" y="51">100n</text>
<text x="218.4" y="49.1">LM339</text>
<text x="218.7" y="50.7" transform="rotate(-90 218.7 50.7)">V-</text>
<text x="236.9" y="48.5">R2</text>
<text x="236.9" y="51">1k</text>
<text x="259.7" y="49.8">100n</text>
<text x="275.2" y="52.3" transform="rotate(-90 275.2 52.3)">VSS</text>
<text x="284.5" y="49.1">100n</text>
<text x="299.9" y="52.3" transform="rotate(-90 299.9 52.3)">VSS</text>
<text x="317.6" y="49.8">+</text>
<text x="374.7" y="49.1">MountingHole_Pad</text>
<text x="236.9" y="54.8">D1</text>
<text x="236.9" y="57.3">Green</text>
<text x="365" y="58">GND</text>
<text x="166.2" y="63.7">GND</text>
<text x="193.5" y="63.7">GND</text>
<text x="215.8" y="63.7">GND</text>
<text x="232.9" y="63.7">GND</text>
<text x="311" y="61.8">GND</text>
<text x="321.8" y="64.4">U5B</text>
<text x="34.2" y="68.2">GND</text>
<text x="82.4" y="68.2">GND</text>
<text x="272.3" y="66.9">GND</text>
<text x="297" y="66.9">GND</text>
<text x="316.9" y="66.9">TLV9104IRUCR</text>
<text x="318.9" y="72">+</text>
<text x="27.2" y="75.8">+12V</text>
<text x="32.6" y="79.6">PWR_FLAG</text>
<text x="69.3" y="82.1">TLV9104IRUCR</text>
<text x="74.3" y="79.6">U5A</text>
<text x="33.7" y="85.1">C6</text>
<text x="33.7" y="87.6">100u</text>
<text x="71.2" y="87.2">+</text>
<text x="311" y="87.9">GND</text>
<text x="32.6" y="94.8">PWR_FLAG</text>
<text x="27.8" y="98.7">GND</text>
<text x="69.3" y="101.2">TLV9104IRUCR</text>
<text x="74.2" y="98.7">U5D</text>
<text x="89.2" y="100.6">SolderJumper_Open</text>
<text x="104.3" y="98">JP1</text>
<text x="71.2" y="106.3">+</text>
<text x="74.8" y="117.7">U5C</text>
<text x="69.9" y="120.2">TLV9104IRUCR</text>
<text x="71.9" y="125.3">+</text>
<text x="58.9" y="174.2">+5V</text>
<text x="63.8" y="176.8">PWR_FLAG</text>
<text x="161.3" y="177.1">SCS Check</text>
<text x="252" y="185">+12V</text>
<text x="71" y="188.2">R5</text>
<text x="71.2" y="190.1">1k</text>
<text x="81.3" y="186.3">R3</text>
<text x="81.3" y="188.2">47k</text>
<text x="118.7" y="188.8">R6</text>
<text x="118.8" y="190.7">1k</text>
<text x="162.8" y="188.8">CURRENT_SENSE</text>
<text x="227.3" y="187.6">R4</text>
<text x="227.3" y="190.1">1k</text>
<text x="162.8" y="197.1">PRESSURE_SENSE</text>
<text x="186.6" y="192.6">~{SCS_ERROR_LATCHED}</text>
<text x="228" y="193.8">D2</text>
<text x="228" y="196.4">Green</text>
<text x="111.7" y="199.6">R7</text>
<text x="111.9" y="201.5">100k</text>
<text x="132.1" y="199">C7</text>
<text x="132.1" y="201.5">100n</text>
<text x="223.4" y="202.8">GND</text>
<text x="233.8" y="203.4">BAT54W</text>
<text x="238.1" y="201.5">D3</text>
<text x="272" y="198.7" transform="rotate(-90 272 198.7)">DC12</text>
<text x="274.5" y="202.6" transform="rotate(-90 274.5 202.6)">K1</text>
<text x="58.9" y="205.3">GND</text>
<text x="272" y="208.9" transform="rotate(-90 272 208.9)">G5Q-1EU</text>
<text x="58.3" y="211.7">+12V</text>
<text x="108.5" y="211">GND</text>
<text x="126.9" y="211">GND</text>
<text x="81.3" y="221.8">R8</text>
<text x="161.3" y="216.5">Brake</text>
<text x="167.8" y="216.5">Plausibility</text>
<text x="223.6" y="219.9">BAT54W</text>
<text x="225.4" y="218">D4</text>
<text x="257.8" y="220.6">Q1</text>
<text x="71.7" y="223.7">R9</text>
<text x="71.8" y="225.7">1k</text>
<text x="81.3" y="223.7">100k</text>
<text x="118.1" y="224.4">R10</text>
<text x="118.8" y="226.3">1k</text>
<text x="162.8" y="226.9">CURRENT_SENSE</text>
<text x="257.8" y="223.1">XP262N7002TR-G</text>
<text x="189.6" y="230.7">BRAKE_PLAUSIBLE</text>
<text x="217.8" y="233.9">R12</text>
<text x="231.7" y="233.3">R11</text>
<text x="111.1" y="235.2">R13</text>
<text x="111.9" y="237.1">100k</text>
<text x="132.1" y="234.5">C8</text>
<text x="132.1" y="237.1">100n</text>
<text x="162.8" y="235.2">PRESSURE_SENSE</text>
<text x="217.8" y="236.4">1k</text>
<text x="232.5" y="235.2">10k</text>
<text x="252.6" y="235.2">GND</text>
<text x="58.9" y="240.9">GND</text>
<text x="217.8" y="240.2">D5</text>
<text x="217.8" y="242.7">Green</text>
<text x="251.5" y="245.3">40106</text>
<text x="252.7" y="243.4">U3E</text>
<text x="108.5" y="246.6">GND</text>
<text x="126.9" y="246.6">GND</text>
<text x="213.9" y="249.1">GND</text>
</g>
<g font-size="1.8" fill="#0000c2">
<text x="45.7" y="26.2">Pins</text>
<text x="45.7" y="28.3">optional</text>
<text x="50.9" y="26.2">1,4</text>
<text x="54.6" y="28.3">shielding</text>
<text x="55.1" y="26.2">for</text>
<text x="45.7" y="30.3">on</text>
<text x="49.2" y="30.3">BPS</text>
<text x="54.1" y="30.3">cable</text>
<text x="48.8" y="53.7">Key</text>
<text x="53.3" y="53.7">Pin</text>
<text x="57.5" y="53.7">10</text>
<text x="243.8" y="51.2">Power</text>
<text x="250.6" y="51.2">LED</text>
<text x="104" y="58.8">Key</text>
<text x="108.5" y="58.8">Pin</text>
<text x="112.7" y="58.8">12</text>
<text x="107.3" y="183.1">f_{cutoff}~=</text>
<text x="107.3" y="185.2">Should</text>
<text x="115" y="185.2">remove</text>
<text x="117.3" y="183.1">1500Hz</text>
<text x="122.9" y="185.2">12kHz</text>
<text x="129.9" y="185.2">PWM noise</text>
<text x="57.1" y="189.3">Current</text>
<text x="57.1" y="191.4">(DHAB</text>
<text x="22.2" y="193.9">The</text>
<text x="22.2" y="195.9">soldered</text>
<text x="22.2" y="198">terminals</text>
<text x="26.6" y="193.9">sensors</text>
<text x="31.5" y="195.9">directly</text>
<text x="32.3" y="198">as</text>
<text x="35" y="193.9">will</text>
<text x="35.6" y="198">shown,</text>
<text x="39.5" y="193.9">have</text>
<text x="39.7" y="195.9">onto</text>
<text x="43.2" y="198">and</text>
<text x="45" y="193.9">resistors</text>
<text x="45.1" y="195.9">their</text>
<text x="47.8" y="198">a</text>
<text x="58.3" y="193.4">S/137)</text>
<text x="22.2" y="200">pull-down</text>
<text x="22.2" y="202">PCB.</text>
<text x="27.8" y="202">This</text>
<text x="32.7" y="202">will</text>
<text x="33.4" y="200">resistor</text>
<text x="37.2" y="202">enable</text>
<text x="41.7" y="200">on</text>
<text x="44.6" y="202">the</text>
<text x="45.2" y="200">the</text>
<text x="49.3" y="200">BSPD</text>
<text x="22.2" y="204.1">detection</text>
<text x="22.2" y="208.2">Short</text>
<text x="28.4" y="208.2">to</text>
<text x="31.5" y="208.2">GND/open</text>
<text x="32.2" y="204.1">of</text>
<text x="35.2" y="204.1">fault</text>
<text x="40.8" y="204.1">conditions.</text>
<text x="42.4" y="208.2">circuit:</text>
<text x="221" y="208.9">Diode</text>
<text x="227.4" y="208.9">allows</text>
<text x="234.6" y="208.9">gate</text>
<text x="22.2" y="214.3">Short</text>
<text x="24.6" y="210.2">0V</text>
<text x="28" y="210.2">measured</text>
<text x="28.4" y="214.3">to</text>
<text x="31.5" y="214.3">+12V:</text>
<text x="221" y="210.9">to</text>
<text x="221" y="213">if</text>
<text x="221" y="215">goes</text>
<text x="223.5" y="213">~SCS_ERROR_LATCHED</text>
<text x="224" y="210.9">discharge</text>
<text x="226.6" y="215">low</text>
<text x="22.2" y="220.5">Normal</text>
<text x="24.6" y="216.4">12V</text>
<text x="29.2" y="216.4">measured</text>
<text x="30.2" y="220.5">operation:</text>
<text x="24.6" y="222.5">Minimum</text>
<text x="24.6" y="224.5">to</text>
<text x="27.6" y="224.5">resistors,</text>
<text x="34.1" y="222.5">voltage</text>
<text x="37.6" y="224.5">max</text>
<text x="42.1" y="222.5">~=</text>
<text x="42.7" y="224.5">voltage</text>
<text x="45.8" y="222.5">0.1V</text>
<text x="50.7" y="224.5">5V</text>
<text x="51.1" y="222.5">due</text>
<text x="57.1" y="223.3">Pressure</text>
<text x="57.1" y="225.4">(Sensata</text>
<text x="58.3" y="227.4">GP750</text>
<text x="261" y="226.8">Turn</text>
<text x="266.2" y="226.8">on</text>
<text x="269.7" y="226.8">relay</text>
<text x="275.5" y="226.8">if</text>
<text x="58.3" y="229.5">3-pin,</text>
<text x="58.3" y="231.5">5V</text>
<text x="61.8" y="231.5">out)</text>
<text x="261" y="228.8">BRAKE_PLAUSIBLE,</text>
<text x="261" y="230.9">if</text>
<text x="263.5" y="230.9">SCS_ERROR_LATCHED.</text>
<text x="279.8" y="228.8">but</text>
<text x="283.9" y="228.8">not</text>
</g>
<g font-size="1.8" fill="#a90000">
<text x="341.6" y="29.6">9</text>
<text x="348.4" y="26.7" transform="rotate(-90 348.4 26.7)">8</text>
<text x="353.7" y="29.6">13</text>
<text x="31" y="30.9">1</text>
<text x="31" y="33.4">2</text>
<text x="31" y="35.9">3</text>
<text x="79.3" y="30.9">1</text>
<text x="79.3" y="33.4">2</text>
<text x="79.3" y="35.9">3</text>
<text x="314.9" y="35.3">11</text>
<text x="341" y="32.1">11</text>
<text x="353.7" y="34.7">12</text>
<text x="31" y="38.5">4</text>
<text x="31" y="41">5</text>
<text x="79.3" y="38.5">4</text>
<text x="79.3" y="41">5</text>
<text x="195.3" y="42" transform="rotate(-90 195.3 42)">3</text>
<text x="217.6" y="42" transform="rotate(-90 217.6 42)">3</text>
<text x="274.1" y="36.9" transform="rotate(-90 274.1 36.9)">14</text>
<text x="298.8" y="38.1" transform="rotate(-90 298.8 38.1)">14</text>
<text x="314.9" y="40.4">10</text>
<text x="327.6" y="37.8">13</text>
<text x="348.4" y="40" transform="rotate(-90 348.4 40)">10</text>
<text x="31" y="43.6">6</text>
<text x="31" y="46.1">7</text>
<text x="79.3" y="43.6">6</text>
<text x="79.3" y="46.1">7</text>
<text x="168" y="42.6" transform="rotate(-90 168 42.6)">3</text>
<text x="30.4" y="53.7">10</text>
<text x="31" y="48.6">8</text>
<text x="31" y="51.2">9</text>
<text x="78.7" y="53.7">10</text>
<text x="79.3" y="48.6">8</text>
<text x="79.3" y="51.2">9</text>
<text x="315.5" y="48.6">9</text>
<text x="315.5" y="53.7">8</text>
<text x="327.6" y="51.2">14</text>
<text x="30.4" y="56.3">11</text>
<text x="30.4" y="58.8">12</text>
<text x="78.7" y="56.3">11</text>
<text x="78.7" y="58.8">12</text>
<text x="168" y="54.7" transform="rotate(-90 168 54.7)">10</text>
<text x="195.3" y="54" transform="rotate(-90 195.3 54)">12</text>
<text x="217.6" y="54" transform="rotate(-90 217.6 54)">12</text>
<text x="274.1" y="56.6" transform="rotate(-90 274.1 56.6)">7</text>
<text x="298.8" y="55.3" transform="rotate(-90 298.8 55.3)">7</text>
<text x="316.8" y="70.9">4</text>
<text x="316.8" y="75.9">5</text>
<text x="329.5" y="73.4">6</text>
<text x="69.1" y="86.1">2</text>
<text x="81.2" y="88.6">14</text>
<text x="69.1" y="91.2">1</text>
<text x="109.6" y="95.3" transform="rotate(-90 109.6 95.3)">1</text>
<text x="111.7" y="98.2">2</text>
<text x="68.5" y="105.2">11</text>
<text x="81.2" y="107.7">13</text>
<text x="109.6" y="102.9" transform="rotate(-90 109.6 102.9)">3</text>
<text x="68.5" y="110.2">12</text>
<text x="69.8" y="124.2">9</text>
<text x="69.8" y="129.3">8</text>
<text x="82.5" y="126.7">7</text>
<text x="254.4" y="195.7" transform="rotate(-90 254.4 195.7)">5</text>
<text x="262" y="195.7" transform="rotate(-90 262 195.7)">4</text>
<text x="267.1" y="195.7" transform="rotate(-90 267.1 195.7)">3</text>
<text x="243" y="200.1" transform="rotate(-90 243 200.1)">3</text>
<text x="243" y="205.2" transform="rotate(-90 243 205.2)">1</text>
<text x="254.4" y="208.4" transform="rotate(-90 254.4 208.4)">1</text>
<text x="264.5" y="208.4" transform="rotate(-90 264.5 208.4)">2</text>
<text x="223.4" y="222">3</text>
<text x="228.5" y="222">1</text>
<text x="247.6" y="222">1</text>
<text x="254.4" y="219.1" transform="rotate(-90 254.4 219.1)">3</text>
<text x="254.4" y="226.8" transform="rotate(-90 254.4 226.8)">2</text>
<text x="247.6" y="248.7">11</text>
<text x="259" y="248.7">10</text>
</g>
<g font-size="1.8" fill="#0f0f0f">
<text x="44.5" y="33.3">BPS.FRONT.PWR</text>
<text x="45.5" y="35.8">BPS.FRONT.SIG</text>
<text x="96.3" y="35.8">BSPD.CUR_SEN.EXC</text>
<text x="101.6" y="33.3">SHUTDOWN_IN</text>
<text x="45.8" y="40.9">BPS.REAR.PWR</text>
<text x="105" y="40.9">BSPD_SDC</text>
<text x="105.5" y="38.4">CT_SIG_IN</text>
<text x="46.7" y="43.5">BPS.REAR.SIG</text>
<text x="88.9" y="43.5">SDC_IND_A</text>
<text x="44.7" y="48.5">BPS.FRONT.GND</text>
<text x="44.9" y="51.1">BPS.FRONT.OUT</text>
<text x="96.1" y="51.1">BSPD.CUR_SEN.GND</text>
<text x="99.9" y="48.5">SHUTDOWN_OUT</text>
<text x="108.4" y="53.6">CT_SIG</text>
<text x="45.9" y="56.2">BPS.REAR.GND</text>
<text x="46.1" y="58.7">BPS.REAR.OUT</text>
<text x="88.7" y="58.7">SDC_IND_K</text>
<text x="54" y="86">BPS.FRONT.SIG</text>
<text x="92.7" y="88.6">BPS.FRONT.OUT</text>
<text x="122.2" y="98.1">BPS_SIG</text>
<text x="54.6" y="105.1">BPS.REAR.SIG</text>
<text x="92.7" y="107.6">BPS.REAR.OUT</text>
<text x="54.6" y="124.1">CT_SIG_IN</text>
<text x="123.7" y="126.7">CT_SIG</text>
<text x="95.7" y="191.4">CT_SIG</text>
<text x="273" y="190.8">SHUTDOWN_IN</text>
<text x="273" y="211.7">SHUTDOWN_OUT</text>
<text x="94.2" y="227">BPS_SIG</text>
<text x="266.3" y="248.6">BSPD_SDC</text>
</g>
<g font-size="1.8" fill="#840084">
<text x="25.6" y="48" transform="rotate(-90 25.6 48)">43045-1200</text>
<text x="73.9" y="48" transform="rotate(-90 73.9 48)">43045-1200</text>
<text x="25.6" y="54.6" transform="rotate(-90 25.6 54.6)">Molex</text>
<text x="73.9" y="54.6" transform="rotate(-90 73.9 54.6)">Molex</text>
</g>
<g font-size="1.8" fill="#725600">
<text x="161.3" y="207.4">File:</text>
<text x="166.5" y="207.4">scs-check.kicad_sch</text>
<text x="161.3" y="244.2">File:</text>
<text x="166.5" y="244.2">brake-plausibility.kicad_sch</text>
</g>
</svg>
